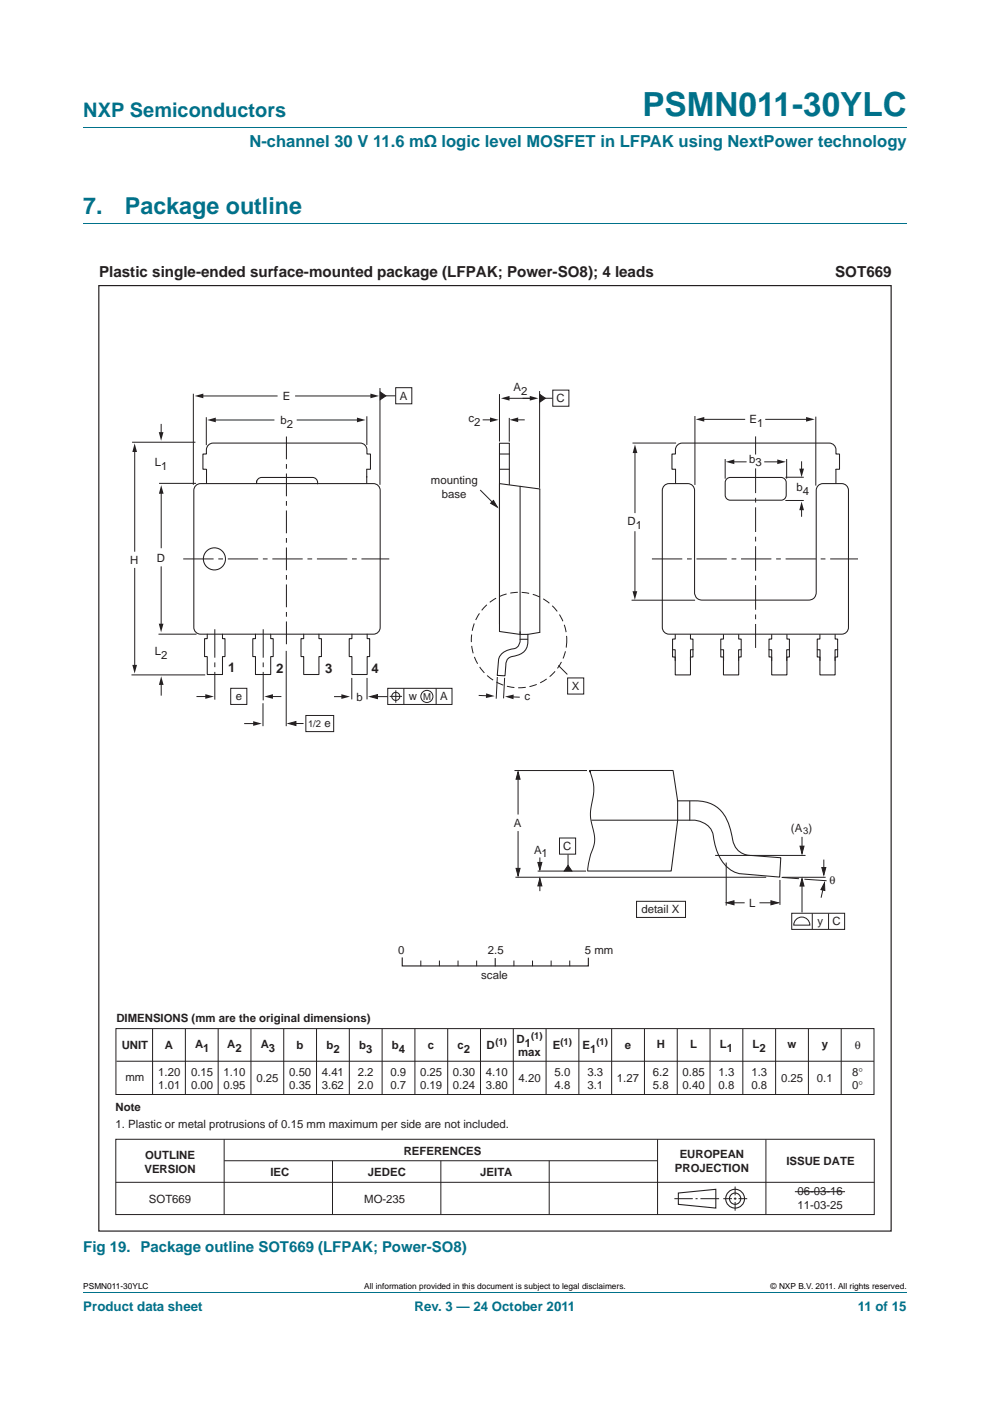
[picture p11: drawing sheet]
<svg xmlns="http://www.w3.org/2000/svg" width="210mm" height="297mm" viewBox="0 0 210 297" stroke-linecap="round" stroke-linejoin="round" font-family="sans-serif">
<path d="M17.7 27h174.6M17.7 47.4h174.6M17.7 273.9h174.6" fill="none" stroke="#00718a" stroke-width=".21"/>
<g fill="none" stroke="#231f20" stroke-width=".21">
<path d="M162.3 88.9h9.4M48.9 145.9h3.5v3.5h-3.5zM89.3 203.8v.9M93.2 203.8v.9M97.1 203.8v.9M101.1 203.8v.9M109 203.8v.9M112.9 203.8v.9M116.9 203.8v.9M120.8 203.8v.9M24.6 250.7h160.8M24.6 241.5h160.8v16h-160.8z"/>
<path d="M47.5 241.6v15.9M47.6 246.1h91.8M70.5 246.1v11.4M93.5 246.1v11.4M116.5 246.1v11.4M139.5 241.6v15.9M143 254.1h3.9M147.5 254.1h.5M148.6 254.1h3.9M153.4 254.1h1.9M155.6 254.1h.6M155.9 251.6v1.8"/>
<path d="M155.9 253.9v.5M155.9 254.8v1.9M156.6 254.1h1.9M162.5 241.6v15.9"/>
</g>
<g fill="none" stroke="#231f20" stroke-width=".23">
<path d="M143.9 252.9l7.9-.7v3.9l-7.9-.8z"/>
<circle cx="155.9" cy="254.1" r="1.99"/>
<circle cx="155.9" cy="254.1" r="1.2"/>
</g>
<path d="M85.3 203.1v1.7h39.5v-1.6M105 203.3v1.5" fill="none" stroke="#231f20" stroke-width=".24"/>
<path d="M171 88.4l1.8 .5-1.8 .5z" fill="#231f20"/>
<path d="M148.3 88.9h9.8" fill="none" stroke="#231f20" stroke-width=".21"/>
<path d="M147.6 88.9l1.8-.5v1z" fill="#231f20"/>
<path d="M147.4 88.2v14.6M173 88.3v14.7M70.8 147.7h2.3" fill="none" stroke="#231f20" stroke-width=".21"/>
<path d="M72.4 147.2l1.8 .5-1.8 .5z" fill="#231f20"/>
<path d="M41.7 147.7h2.6" fill="none" stroke="#231f20" stroke-width=".21"/>
<path d="M43.5 147.2l1.9 .5-1.9 .5z" fill="#231f20"/>
<path d="M56.8 147.7h2.9" fill="none" stroke="#231f20" stroke-width=".21"/>
<path d="M56.1 147.7l1.8-.5v1z" fill="#231f20"/>
<path d="M51.8 153.4h2.6" fill="none" stroke="#231f20" stroke-width=".21"/>
<path d="M53.7 152.9l1.8 .5-1.8 .5z" fill="#231f20"/>
<path d="M102.4 89h2.3M74.6 143.7v4.6M77.8 143.7v4.6" fill="none" stroke="#231f20" stroke-width=".21"/>
<path d="M103.9 88.5l1.9 .5-1.9 .5z" fill="#231f20"/>
<path d="M108.9 89h2.4" fill="none" stroke="#231f20" stroke-width=".21"/>
<path d="M108.1 89l1.8-.5v1z" fill="#231f20"/>
<path d="M170 97.8v2.3" fill="none" stroke="#231f20" stroke-width=".21"/>
<path d="M169.5 99.4h1l-.5 1.8z" fill="#231f20"/>
<path d="M170 107.1v2.5" fill="none" stroke="#231f20" stroke-width=".21"/>
<path d="M170 106.3l.5 1.9h-1z" fill="#231f20"/>
<path d="M162.1 97.9h3.5" fill="none" stroke="#231f20" stroke-width=".21"/>
<path d="M164.9 97.4l1.8 .5-1.8 .5z" fill="#231f20"/>
<path d="M154.7 97.9h3.7" fill="none" stroke="#231f20" stroke-width=".21"/>
<path d="M153.9 97.9l1.9-.5v1z" fill="#231f20"/>
<path d="M110.8 84.5h2.3" fill="none" stroke="#231f20" stroke-width=".21"/>
<path d="M112.4 83.9l1.8 .6-1.8 .4z" fill="#231f20"/>
<path d="M107 84.5h5.9" fill="none" stroke="#231f20" stroke-width=".21"/>
<path d="M106.2 84.5l1.9-.6v1z" fill="#231f20"/>
<g fill="none" stroke="#231f20" stroke-width=".21">
<path d="M105.9 83.6v10M108 88.6v5M101.8 103.9l3.1 3M24.6 218.1h160.8v14h-160.8zM32.4 218.2v13.8M39.3 218.2v13.8M46.3 218.2v13.8M53.2 218.2v13.8M60.2 218.2v13.8M67.1 218.2v13.8M74.1 218.1v13.9M81 218.1v13.9"/>
<path d="M88 218.1v13.9M95 218.2v13.8M101.9 218.2v13.8M108.9 218.2v13.8M115.8 218.2v13.8M24.7 225h160.7"/>
</g>
<path d="M104.7 106.1l.8 1.4-1.4-.8z" fill="#231f20"/>
<path d="M104.7 106.1l.8 1.4-1.4-.8z" fill="none" stroke="#231f20" stroke-width=".21"/>
<path d="M134.2 125.4h1l-.5 1.8z" fill="#231f20"/>
<path d="M134.2 93.9h9.2M134.7 112.6v13.6M134 127.3h13.4M101.5 147.4l2.3 .1" fill="none" stroke="#231f20" stroke-width=".21"/>
<path d="M103.1 147l1.8 .6-1.8 .4z" fill="#231f20"/>
<path d="M107.9 147.7l2.3 .1" fill="none" stroke="#231f20" stroke-width=".21"/>
<path d="M107.1 147.7l1.9-.4-.1 .9z" fill="#231f20"/>
<path d="M134.7 95v13.8M107 143.7l-.2 4.4" fill="none" stroke="#231f20" stroke-width=".21"/>
<path d="M134.7 94.2l.5 1.9h-1z" fill="#231f20"/>
<path d="M21 60.6h168v200.4h-168z" fill="none" stroke="#231f20" stroke-width=".25"/>
<path d="M62.9 89h13.5M114.4 82.9v20.5M105.5 143.5l-.3 4.6" fill="none" stroke="#231f20" stroke-width=".21"/>
<path d="M45.6 133.4v14.9M55.8 133.4v15.4" fill="none" stroke="#231f20" stroke-width=".21" stroke-dasharray="6 1 1 1" stroke-linecap="butt"/>
<path d="M60.8 92.5v44.8" fill="none" stroke="#231f20" stroke-width=".21" stroke-dasharray="4.8 1 1 1" stroke-linecap="butt"/>
<path d="M75.7 88.5l1.8 .5-1.8 .5z" fill="#231f20"/>
<path d="M44.7 89h13.5" fill="none" stroke="#231f20" stroke-width=".21"/>
<path d="M44 89l1.8-.5v1z" fill="#231f20"/>
<path d="M62.6 84h16.7" fill="none" stroke="#231f20" stroke-width=".21"/>
<path d="M78.6 83.4l1.8 .6-1.8 .4z" fill="#231f20"/>
<path d="M42.1 84h16.8" fill="none" stroke="#231f20" stroke-width=".21"/>
<path d="M41.3 84l1.8-.6v1z" fill="#231f20"/>
<path d="M28 93.8h13.4M41 83.5v19.3M80.6 82.3v20.5" fill="none" stroke="#231f20" stroke-width=".21"/>
<path d="M28.6 94l.5 1.8h-1z" fill="#231f20"/>
<path d="M28.6 95v22" fill="none" stroke="#231f20" stroke-width=".21"/>
<path d="M28.1 141h1l-.5 1.8z" fill="#231f20"/>
<path d="M28.6 120.4v21.5" fill="none" stroke="#231f20" stroke-width=".21"/>
<path d="M33.7 132.2h1l-.5 1.9z" fill="#231f20"/>
<path d="M34.2 120.1v13" fill="none" stroke="#231f20" stroke-width=".21"/>
<path d="M33.7 91.6h1l-.5 1.8z" fill="#231f20"/>
<path d="M34.2 89.9v2.6M33.7 102.5h7.9M34.2 103.6v12.6M33.6 134.5h8.1M27.9 143.1h15.6" fill="none" stroke="#231f20" stroke-width=".21"/>
<path d="M34.2 102.9l.5 1.8h-1z" fill="#231f20"/>
<path d="M34.2 144.2v3.3" fill="none" stroke="#231f20" stroke-width=".21"/>
<path d="M34.2 143.4l.5 1.8h-1z" fill="#231f20"/>
<path d="M43.8 88.5v5.9M77.8 88.3v6M81.2 83.9h2.7" fill="none" stroke="#231f20" stroke-width=".21"/>
<g fill="none" stroke="#231f20" stroke-width=".22">
<path d="M77.8 99.5v3M77.8 99.5h.8v-3.2h-.8a1.68 1.68 0 0 0-1.4-2.4h-31.2a1.68 1.68 0 0 0-1.4 2.4h-.8v3.2h.8v3M105.9 96.3h2.1M105.9 99.5h2.1M177.3 99.5h.8v-3.2h-.8a1.68 1.68 0 0 0-1.4-2.4h-31.2a1.69 1.69 0 0 0-1.4 2.4h-.8v3.2h.8v3M177.3 99.5v3M41.7 102.8l.8-.3h36.7a1.44 1.44 0 0 1 1.4 1.5v29a1.44 1.44 0 0 1-1.4 1.5h-36.7a1.44 1.44 0 0 1-1.4-1.5v-29l.1-.5zM54.4 102v.5a1.11 1.11 0 0 1 1.1-1.3h10.8a1.13 1.13 0 0 1 1.1 1.4M105.9 102.5l8.6 1.2v30.4l-2.5 .4h-1.7l-4.4-.6v-39.9h2.1v8.7M110.3 103.1v31.4M140.8 103.1l.7-.5 .4-.1h4a1.44 1.44 0 0 1 1.4 1.5v21.8a1.55 1.55 0 0 0 1.7 1.4h22.4a1.67 1.67 0 0 0 1.7-1.9v-21.3a1.44 1.44 0 0 1 1.5-1.5h3.9a1.44 1.44 0 0 1 1.5 1.5v29a1.44 1.44 0 0 1-1.5 1.5h-36.6a1.44 1.44 0 0 1-1.4-1.5v-29zM154.3 101.4l.6-.2h10.8a1.08 1.08 0 0 1 1.1 1.1v2.7a1.08 1.08 0 0 1-1.1 1.1h-10.8a1.08 1.08 0 0 1-1.1-1.1v-2.7z"/>
<path d="M44 134.5v.9h-.6v3.8h.6v3.8h3.2v-3.8h.5v-3.8h-.5v-.9M54.2 134.5v.9h-.6v3.8h.6v3.8h3.2v-3.8h.5v-3.8h-.5v-.9M64.4 134.5v.9h-.6v3.8h.6v3.8h3.2v-3.8h.6v-3.8h-.6v-.9M74.6 134.5v.9h-.5v3.8h.5v3.8h3.3v-3.8h.5v-3.8h-.5v-.9M110.3 135.5h1.6M110.3 134v2.1a1.65 1.65 0 0 1-1.3 1.4 3.2 3.2 0 0 0-3.2 2.3l-.3 3.4 1.6 .1 .2-2.5a1.71 1.71 0 0 1 1.9-1.7 3 3 0 0 0 2.8-3.1v-1.5M142.6 137.8h.6v2.3M143.2 134.5v1h-.5v3.8h.5v3.8h3.3v-3.8h.5v-3.8h-.5v-1M147 137.8h-.5v2.3M152.9 137.8h.6v2.3M153.4 134.5v1h-.5v3.8h.5v3.8h3.3v-3.8h.5v-3.8h-.5v-1M157.2 137.8h-.5v2.3"/>
<path d="M163.1 137.8h.6v2.3M163.7 134.5v1h-.6v3.8h.6v3.8h3.2v-3.8h.5v-3.8h-.5v-1M167.4 137.8h-.5v2.3M173.4 137.8h.5v2.3M173.9 134.5v1h-.6v3.8h.6v3.8h3.2v-3.8h.6v-3.8h-.6v-1M177.7 137.8h-.6v2.3M125.1 163.4h17.7l.9 6.4v4.2l-1.3 10.7h-17.7M143.6 169.8h3.8a7 7 0 0 1 7.3 5.4l.3 1a10 10 0 0 0 1.3 3.8 4 4 0 0 0 3 1.4l6.3 .5-.2 4.1-8.5-.8a5.9 5.9 0 0 1-4.1-3.2l-1.1-2.9-.4-1.9a4.4 4.4 0 0 0-4-3.3h-21.8M146.3 169.9v4"/>
<circle cx="45.5" cy="118.5" r="2.34"/>
</g>
<path d="M80.6 83.1l1.2 .8-1.2 .8z" fill="#231f20"/>
<path d="M80.6 83.1l1.2 .8-1.2 .8zM83.9 82.2h3.4v3.4h-3.4zM79 147.7h3.2" fill="none" stroke="#231f20" stroke-width=".21"/>
<path d="M78.5 147.7l1.6-.4v.8z" fill="#231f20"/>
<g fill="none" stroke="#231f20" stroke-width=".21">
<path d="M115 84.4h2.2M78.5 147.7l1.6-.4v.8zM82.2 145.9h13.7v3.5h-13.7zM82.7 147.6h2.6M83.9 146.3v2.7M85.7 145.9v3.5M92.5 145.9v3.5"/>
<circle cx="83.9" cy="147.6" r=".85"/>
<circle cx="90.5" cy="147.7" r="1.28"/>
</g>
<path d="M114.5 83.6l1.2 .8-1.2 .9z" fill="#231f20"/>
<path d="M114.5 83.6l1.2 .8-1.2 .9zM117.2 82.7h3.5v3.4h-3.5zM120.5 181.2v2.9" fill="none" stroke="#231f20" stroke-width=".21"/>
<path d="M120.5 183.5l.8 1.2h-1.6z" fill="#231f20"/>
<path d="M60.7 138v16M55.8 149.1v4.9M62 153.4h2.4M118.4 141.1l1.9 1.9M120.4 143.7h3.4v3.5h-3.4zM118.7 177.7h3.4v3.4h-3.4zM120.5 183.5l.8 1.2h-1.6z" fill="none" stroke="#231f20" stroke-width=".21"/>
<path d="M160.3 99.3v38.1" fill="none" stroke="#231f20" stroke-width=".21" stroke-dasharray="5.2 1 1 1" stroke-linecap="butt"/>
<path d="M160.3 92.5v3.9" fill="none" stroke="#231f20" stroke-width=".21" stroke-dasharray="4.8 1 1 1" stroke-linecap="butt"/>
<path d="M38.9 118.5h43.7M138.3 118.5h43.7" fill="none" stroke="#231f20" stroke-width=".21" stroke-dasharray="6.4 1 1 1" stroke-linecap="butt"/>
<circle cx="110.1" cy="135.7" r="10.1" fill="none" stroke="#231f20" stroke-width=".21" stroke-dasharray="1.6 .8" stroke-linecap="butt"/>
<path d="M61.2 153.4l1.6-.4v.8z" fill="#231f20"/>
<path d="M61.2 153.4l1.6-.4v.8zM64.9 151.7h5.9v3.4h-5.9zM154 182.9v9.1M161.1 191.4h2.6M165.4 186.6v5.3M167.9 193.6h11.2v3.4h-11.2zM168.9 194.9a1.71 1.71 0 0 1 1.8-.3 1.71 1.71 0 0 1 1.1 1.5h-3.4v-.4zM172.3 193.7v3.3M175.7 193.7v3.3" fill="none" stroke="#231f20" stroke-width=".21"/>
<path d="M163.5 191l1.6 .4-1.6 .4z" fill="#231f20"/>
<path d="M155.2 191.4h2.7M163.5 191l1.6 .4-1.6 .4z" fill="none" stroke="#231f20" stroke-width=".21"/>
<path d="M154.1 191.4l1.6-.4v.8z" fill="#231f20"/>
<path d="M154.1 191.4l1.6-.4v.8zM165.9 186h9.2M174.7 187.8l-.5 2.5" fill="none" stroke="#231f20" stroke-width=".21"/>
<path d="M174.9 187.2v1.6l-.8-.2z" fill="#231f20"/>
<path d="M174.7 182.2v2.6M174.9 187.2v1.6l-.8-.2z" fill="none" stroke="#231f20" stroke-width=".21"/>
<path d="M174.3 183.9h.9l-.5 1.6z" fill="#231f20"/>
<path d="M170.1 187.3v6.2M174.3 183.9h.9l-.5 1.6z" fill="none" stroke="#231f20" stroke-width=".21"/>
<path d="M170.1 186.3l.4 1.6h-.8z" fill="#231f20"/>
<path d="M170.1 186.3l.4 1.6h-.8z" fill="none" stroke="#231f20" stroke-width=".21"/>
<path d="M169.7 179.4h.8l-.4 1.6z" fill="#231f20"/>
<path d="M109.9 164.6v8.1M169.7 179.4h.8l-.4 1.6zM170.1 177.4v2.7" fill="none" stroke="#231f20" stroke-width=".21"/>
<path d="M109.9 163.6l.4 1.6h-.8z" fill="#231f20"/>
<path d="M109.9 163.6l.4 1.6h-.8z" fill="none" stroke="#231f20" stroke-width=".21"/>
<path d="M109.5 184.1h.8l-.4 1.6z" fill="#231f20"/>
<path d="M109.9 176.2v8.6M109.5 184.1h.8l-.4 1.6zM114.5 187.3v1.6" fill="none" stroke="#231f20" stroke-width=".21"/>
<path d="M114.5 186.2l.4 1.6h-.8z" fill="#231f20"/>
<path d="M114.5 186.2l.4 1.6h-.8z" fill="none" stroke="#231f20" stroke-width=".21"/>
<path d="M114.1 182.9h.8l-.4 1.5z" fill="#231f20"/>
<g fill="none" stroke="#231f20" stroke-width=".21">
<path d="M153.8 97.3v4.2M166.8 97.3v4.2M166.6 101.2h3.9M166.6 106.1h3.9M109.1 163.4h15.4M125.2 163.7l-.1-.3 .2 .7a9.6 9.6 0 0 1 .1 6.6 9.9 9.9 0 0 0 .5 5.5 7 7 0 0 1-.6 5l-.5 2.1-.1 1.4M109.3 186h53.2M114 184.7h10.3M114.1 182.9h.8l-.4 1.5zM114.5 181.8v1.7M135 191.1h10.4v3.4h-10.4zM151.7 181.4h19.2"/>
<path d="M165.8 186l3.7 .3M170.6 186.4l4.7 .3M122.8 218.2v13.8M129.7 218.2v13.8M136.7 218.2v13.8M143.6 218.2v13.8M150.6 218.2v13.8M157.6 218.2v13.8M164.5 218.2v13.8M171.5 218.2v13.8M178.4 218.2v13.8M168.6 252.7h10.6"/>
</g>
<text font-size="7" fill="#00718a" x="136.3" y="24.6">PSMN011-30YLC</text>
<g font-size="4.9" fill="#00718a">
<text x="17.7" y="45.4">7.</text>
<text x="26.5" y="45.4">Package outline</text>
</g>
<text font-size="4.2" fill="#00718a" x="17.7" y="24.9">NXP Semiconductors</text>
<text font-size="3.5" fill="#00718a" x="52.9" y="31.1">N-channel 30 V 11.6 mΩ logic level MOSFET in LFPAK using NextPower technology</text>
<g font-size="3.2" fill="#231f20">
<text x="21" y="58.7">Plastic single-ended surface-mounted package (LFPAK; Power-SO8); 4 leads</text>
<text x="177.1" y="58.7">SOT669</text>
</g>
<text font-size="3.2" fill="#00718a" x="17.7" y="265.4">Fig 19. Package outline SOT669 (LFPAK; Power-SO8)</text>
<g font-size="2.8" fill="#231f20">
<text x="48.4" y="142.5">1</text>
<text x="58.6" y="142.7">2</text>
<text x="69" y="142.7">3</text>
<text x="78.8" y="142.7">4</text>
</g>
<g font-size="2.8" fill="#00718a">
<text x="17.7" y="277.9">Product data sheet</text>
<text x="87.9" y="277.9">Rev. 3 — 24 October 2011</text>
<text x="181.9" y="277.9">11 of 15</text>
</g>
<g font-size="2.4" fill="#231f20">
<text x="108.9" y="82.9">A</text>
<text x="110.5" y="83.7">2</text>
<text x="59.5" y="89.8">b</text>
<text x="60" y="84.8">E</text>
<text x="84.8" y="84.8">A</text>
<text x="99.4" y="89.4">c</text>
<text x="118" y="85.3">C</text>
<text x="159" y="89.8">E</text>
<text x="60.8" y="90.6">2</text>
<text x="100.6" y="90.2">2</text>
<text x="160.6" y="90.6">1</text>
<text x="32.8" y="98.8">L</text>
<text x="34.2" y="99.6">1</text>
<text x="158.9" y="98.1">b</text>
<text x="160.2" y="98.9">3</text>
<text x="91.4" y="102.6">mounting</text>
<text x="93.7" y="105.5">base</text>
<text x="168.9" y="104.1">b</text>
<text x="170.3" y="104.9">4</text>
<text x="133.1" y="111.3">D</text>
<text x="134.9" y="112.1">1</text>
<text x="27.6" y="119.6">H</text>
<text x="33.3" y="119.1">D</text>
<text x="32.8" y="139">L</text>
<text x="34.2" y="139.8">2</text>
<text x="50" y="148.3">e</text>
<text x="75.6" y="148.7">b</text>
<text x="86.7" y="148.4">w</text>
<text x="93.4" y="148.5">A</text>
<text x="111.3" y="148.4">c</text>
<text x="121.3" y="146.4">X</text>
<text x="68.8" y="154">e</text>
<text x="109" y="175.3">A</text>
<text x="167.8" y="176.4">(A )</text>
<text x="113.3" y="181">A</text>
<text x="114.9" y="181.8">1</text>
<text x="119.5" y="180.2">C</text>
<text x="176" y="187.3">θ</text>
<text x="136" y="193.7">detail X</text>
<text x="158.9" y="192.3">L</text>
<text x="173.4" y="196.1">y</text>
<text x="176.6" y="196.1">C</text>
<text x="84.4" y="202.3">0</text>
<text x="103.5" y="202.3">2.5</text>
<text x="124.1" y="202.3">5 mm</text>
<text x="102.1" y="207.6">scale</text>
<text x="24.7" y="216.8">DIMENSIONS (mm are the original dimensions)</text>
<text x="109.6" y="221.2">D</text>
<text x="111.3" y="222">1</text>
<text x="25.8" y="222.4">UNIT</text>
<text x="35" y="222.4">A</text>
<text x="41.4" y="222.3">A</text>
<text x="43.1" y="223.1">1</text>
<text x="48.2" y="222.3">A</text>
<text x="49.9" y="223.1">2</text>
<text x="55.3" y="222.3">A</text>
<text x="57" y="223.1">3</text>
<text x="62.9" y="222.4">b</text>
<text x="69.2" y="222.4">b</text>
<text x="70.7" y="223.2">2</text>
<text x="76.2" y="222.4">b</text>
<text x="77.7" y="223.2">3</text>
<text x="83.1" y="222.4">b</text>
<text x="84.6" y="223.2">4</text>
<text x="90.8" y="222.4">c</text>
<text x="97.1" y="222.4">c</text>
<text x="98.4" y="223.2">2</text>
<text x="103.2" y="222.4">D</text>
<text x="109.9" y="224">max</text>
<text x="117.2" y="222.4">E</text>
<text x="123.5" y="222.4">E</text>
<text x="125.1" y="223.2">1</text>
<text x="132.5" y="222.4">e</text>
<text x="139.3" y="222.3">H</text>
<text x="146.4" y="222.3">L</text>
<text x="152.7" y="222.3">L</text>
<text x="154.1" y="223.1">1</text>
<text x="159.6" y="222.3">L</text>
<text x="161.1" y="223.1">2</text>
<text x="167.1" y="222.3">w</text>
<text x="174.3" y="222.3">y</text>
<text x="181.3" y="222.3">θ</text>
<text x="26.6" y="229.2">mm</text>
<text x="33.6" y="228.1">1.20</text>
<text x="33.6" y="231">1.01</text>
<text x="40.5" y="228.1">0.15</text>
<text x="40.5" y="231">0.00</text>
<text x="47.4" y="228.1">1.10</text>
<text x="47.4" y="231">0.95</text>
<text x="54.4" y="229.4">0.25</text>
<text x="61.3" y="228.1">0.50</text>
<text x="61.3" y="231">0.35</text>
<text x="68.3" y="228.1">4.41</text>
<text x="68.3" y="231">3.62</text>
<text x="75.9" y="228.1">2.2</text>
<text x="75.9" y="231">2.0</text>
<text x="82.8" y="228.1">0.9</text>
<text x="82.8" y="231">0.7</text>
<text x="89.1" y="228.1">0.25</text>
<text x="89.1" y="231">0.19</text>
<text x="96.1" y="228.1">0.30</text>
<text x="96.1" y="231">0.24</text>
<text x="103" y="228.1">4.10</text>
<text x="103" y="231">3.80</text>
<text x="110" y="229.4">4.20</text>
<text x="117.6" y="228.1">5.0</text>
<text x="117.6" y="231">4.8</text>
<text x="124.6" y="228.1">3.3</text>
<text x="124.6" y="231">3.1</text>
<text x="130.9" y="229.4">1.27</text>
<text x="138.5" y="228.1">6.2</text>
<text x="138.5" y="231">5.8</text>
<text x="144.8" y="228.1">0.85</text>
<text x="144.8" y="231">0.40</text>
<text x="152.4" y="228.1">1.3</text>
<text x="152.4" y="231">0.8</text>
<text x="159.4" y="228.1">1.3</text>
<text x="159.4" y="231">0.8</text>
<text x="165.7" y="229.4">0.25</text>
<text x="173.3" y="229.4">0.1</text>
<text x="180.8" y="228.1">8°</text>
<text x="180.8" y="231">0°</text>
<text x="24.5" y="235.5">Note</text>
<text x="24.5" y="239.1">1. Plastic or metal protrusions of 0.15 mm maximum per side are not included.</text>
<text x="30.8" y="245.8">OUTLINE</text>
<text x="85.6" y="244.8">REFERENCES</text>
<text x="144.2" y="245.5">EUROPEAN</text>
<text x="30.6" y="248.7">VERSION</text>
<text x="57.4" y="249.4">IEC</text>
<text x="78.1" y="249.4">JEDEC</text>
<text x="101.9" y="249.4">JEITA</text>
<text x="143.2" y="248.4">PROJECTION</text>
<text x="166.8" y="247">ISSUE DATE</text>
<text x="31.6" y="255">SOT669</text>
<text x="77.2" y="255">MO-235</text>
<text x="169.1" y="253.5">06-03-16</text>
<text x="169.1" y="256.3">11-03-25</text>
</g>
<g font-size="2" fill="#231f20">
<text x="89.8" y="148.4">M</text>
<text x="65.3" y="154">1/2</text>
<text x="170.3" y="176.9">3</text>
<text x="105.1" y="221.6">(1)</text>
<text x="112.6" y="220.4">(1)</text>
<text x="118.9" y="221.6">(1)</text>
<text x="126.5" y="221.6">(1)</text>
</g>
<g font-size="1.8">
<text x="17.7" y="273.3">PSMN011-30YLC</text>
<text x="77.2" y="273.3">All information provided in this document is subject to legal disclaimers.</text>
<text x="163.5" y="273.3">© NXP B.V. 2011. All rights reserved.</text>
</g>
</svg>
